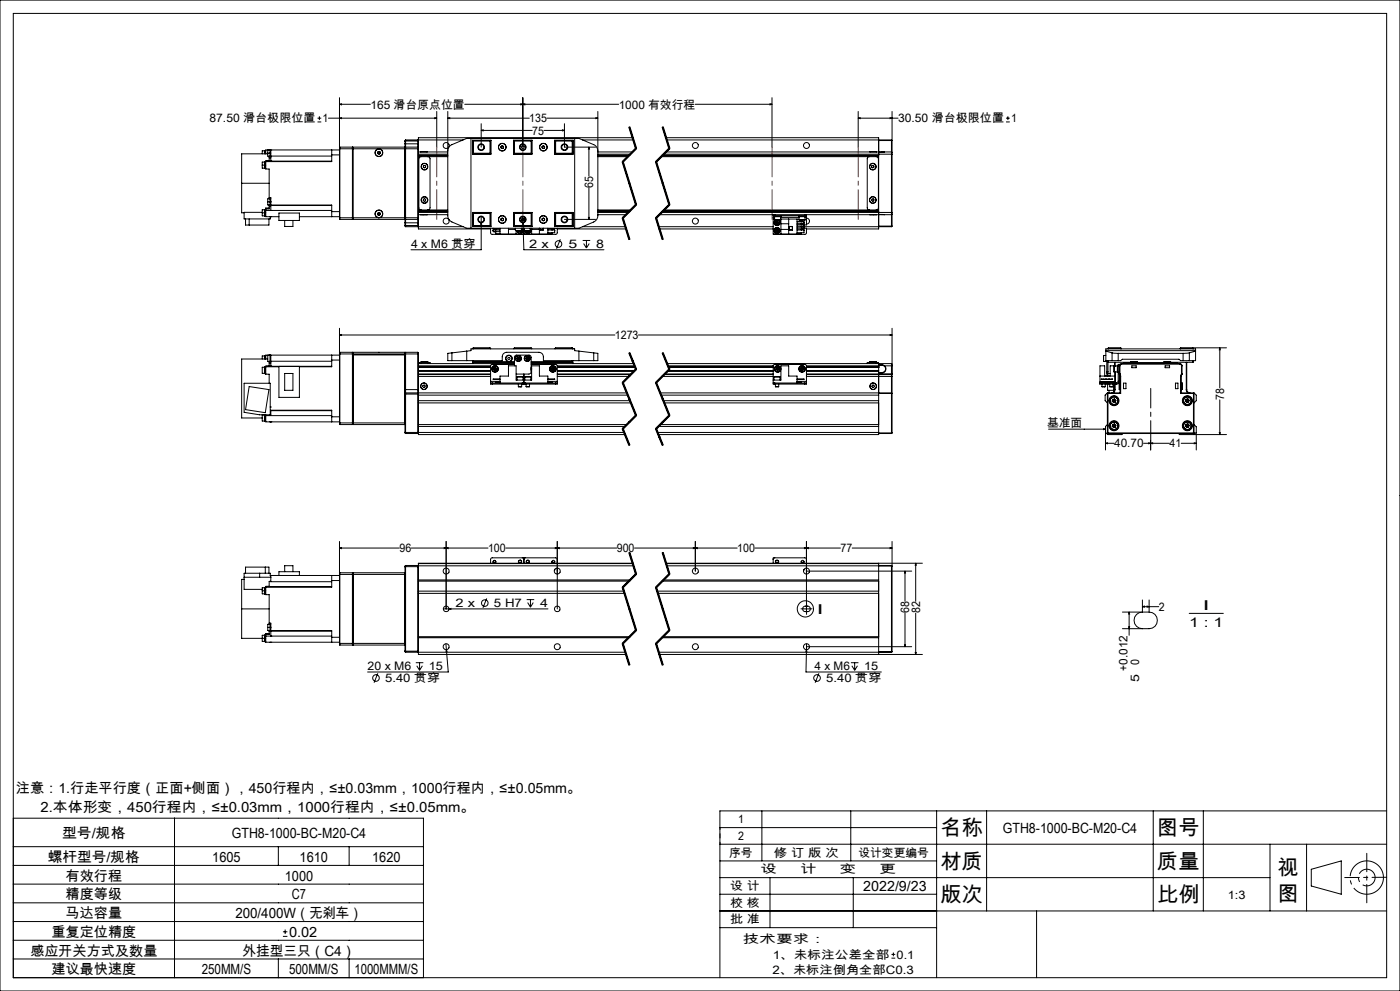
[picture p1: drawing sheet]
<svg xmlns="http://www.w3.org/2000/svg" width="420mm" height="297mm" viewBox="0 0 420 297" stroke-linecap="round" stroke-linejoin="round" font-family="sans-serif">
<g fill="none" stroke="#000" stroke-width=".3">
<path d="M0 0h420v297h-420zM4 4h412v289h-412zM95.2 36.5h1.2M95.2 35.4h1.2M95.8 34.9v1.1M98.5 35.4h32.5M101.8 31.3l.6-.2v.3zM101.8 29.3v36M101.8 31.3h9.3M101.8 35.4l.6-.1v.3zM130.4 35.3l.6 .1-.6 .2zM131 33.4v10.7"/>
<path d="M134.3 35.4l.6-.1v.3zM134.3 33.4l.1 31.6 .3 .8 .9 .7 4.4 1.9h33.7l4.4-1.9 .7-.4 .6-1.4v-31.3M134.3 35.4h24.5M139.4 31.3h46.2M144.4 39.1l.6-.2v.3zM144.4 37.1v7M144.4 39.1h15.3M156.2 31.1l.6 .2-.6 .1zM156.8 31.3l.6-.2v.3zM156.8 29.3v14.8M163.2 39.1h6.1M164.1 35.4h15.3"/>
<path d="M168.7 38.9l.6 .2-.6 .1zM169.3 37.1v7h9.4M178.8 35.3l.6 .1-.6 .2zM188.6 38.1l2 6.5M188.8 38.1l2 6.4-4 4 4 12.8-4 4 2 6.5M189 38l1 3.2M198.6 38.1l2 6.5M198.8 38.1l2 6.4-4 4 4 12.8-4 4 2 6.5M199 38l2 6.4M208.6 31.3h23M231 31.1l.6 .2-.6 .1zM231.6 29.3v14.8"/>
<path d="M257.5 35.4l.6-.1v.3zM257.5 35.4h11.9M257.5 33.4v10.7M267 35.3l.6 .1-.6 .2zM267.6 33.4v12.3M301.8 36.5h1.1M301.8 35.4h1.1M302.4 34.9v1.1M72.5 54.9v8.9h.7M72.5 54.9h8.3M78.7 49.5v.9h.6M78.7 49.5h1"/>
<path d="M79.3 48.6h-.6v.9M79.3 45.1v1M79.6 48.5l.1 2M79.6 45.1v1M79.7 48.5h-.4v2h.3M79.7 45.1l-1 .1v.9M80.3 46.1h-7.8v8.8M80.3 45.9v.9h.7M80.3 45.9h.9M80.8 59.2h.4v1.3M80.8 59.2v.4M80.8 47.3v.9h-1.1"/>
<path d="M80.8 46.8v.5M80.8 44.9v.1M80.8 47.3h.4M81 59.6h-.7v.9M81 44.9v2h.2M81 45h-.7v.9M81.2 59.5h-.2v2h.2M81.2 48.3h.1M81.2 47.3v1M81.2 44.9v1.9M81.2 46.8v.5M81.2 46.8h18.3"/>
<path d="M81.2 44.9h.1M99.5 46.4h2.3M99.5 44.9v1.5M99.5 46.4v2h-19.8M99.5 48.3h-19.8v2.4h1.1v8.5M101.8 44.9h-22.1v1.2M102 44.1v21.7M102 44.1l-.2 .5h23.7M102 44.1h3.7M105.7 44.1v21.7M105.7 44.1l.1 .1M105.8 44.2v21.5"/>
<path d="M105.8 44.2h.1M105.9 44.1h15.6v21.7h-15.6zM113.3 45.6l.1 .4M113.4 46l.3 .1M113.6 45.4l.3 .1M113.6 45.4l-.3 .2M113.9 45.5l.2 .4M114.1 45.9l-.4 .2M121.5 44.2h.1M121.5 44.3v21.3M121.5 43.1v1.1M121.5 44.2v.1"/>
<path d="M121.5 42.3h4M121.5 43.1h4M121.7 44.1v21.7M121.7 41.9v2.2M121.7 44.1h3.6M121.7 41.9l-.2 1.2M121.7 41.9h3.6M121.7 44.1l-.2 .2M125.3 44.1v21.7M125.3 41.9v2.2M125.3 44.1l.2 .2M125.3 41.9l.2 .2"/>
<path d="M125.5 44.3v.3M125.5 44.6v20.7M125.5 47h8.8M125.5 46.6h8.8M125.5 45.5h8.8M125.5 41.9h13.4M125.5 46.2h8.8M126.2 45.5h.1M126.2 45.5h2M126.3 47l-.4 .1-.2 .5v14.7l.2 .5 .4 .1M127 49.7l.4-.1 .3 .2-.1 .4-.3 .1-.3-.2zM127.1 59.7l.3-.2 .3 .3-.1 .4-.4 .1-.2-.3z"/>
<path d="M128.3 47l.4 .1 .3 .4v14.9l-.3 .4-.4 .1M134.3 45.2l.2-.8 .7-.9 4.8-2h33.7l4.8 2 .5 .6 .4 1.1M141.3 41.5v26.9M141.7 45.5h.2M141.7 42h5.6v4.2h-5.6zM141.9 42.3v3.9M141.9 42.3h5.1M142 42.1v4M142 42.1h5.3M142 46.1h5.3M142 42.1l-.1 .2M147 42.3l.2-.2v4l-.2-.2"/>
<path d="M147 45.9h-5.1l.1 .2M147 42.3v3.6M150.4 44.3l.3 .2M150.4 43.9v.4M150.7 43.7l.3 .2M150.7 43.7l-.3 .2M151 44.3l-.3 .2M151 43.9v.4M154.1 42h5.5v4.2h-5.5zM154.1 42.1h5.5M154.1 46.1h5.5M154.3 42.3v3.6"/>
<path d="M154.3 42.3l-.1-.2v4l.1-.2M154.3 45.9h5M154.3 42.3h5M159.3 42.3l.2-.2v4l-.2-.2M159.3 42.3v3.6M162.7 44.3l.3 .2M162.7 43.9v.4M163 43.7l.3 .2M163 43.7l-.3 .2M163.3 44.3l-.3 .2M163.3 43.9v.4M166.4 42h5.5v4.2h-5.5z"/>
<path d="M166.4 42.1h5.3M166.4 46.1h5.3M166.7 42.3v3.6M166.7 42.3l-.2-.2v4l.2-.2M166.7 45.9h5.1l-.1 .2M166.7 42.3h5.1M171.7 42.1v4M171.7 42.1l.1 .2M171.8 42.3v3.9M171.8 45.5h.1M172.4 41.5v26.9M174.8 41.9h15.2"/>
<path d="M176.7 44.1l.1 .6h-.3zM176.7 44.1v8.7M176.7 56.3v9.5M179.4 47h9M179.4 46.6h9.3M179.4 45.5h10.4M179.4 46.2h9.7M186.6 48.6l4 12.8M187 48.4l4 12.9M189.8 41.3h-64.3v3M190 41.2l1 3.2zM190.7 44.4l-4 4"/>
<path d="M190.9 44.6l-4 4M196.6 48.6l4 12.8M197 48.4l4 12.9M198.4 47h65.2M198.7 46.6h64.9M198.8 46.6h64.8M199.1 46.2h68.3M199.8 41.3h63.8v4.9M199.8 45.5h64.8M200 41.9h67.4M200.7 44.4l-4 4M200.9 44.6l-4 4"/>
<path d="M260.8 47l-.3 .1-.3 .4v14.9l.3 .4 .3 .1M260.9 45.5h2M261.5 49.7l.4-.1 .3 .2-.1 .4-.3 .1-.3-.2zM261.6 59.7l.4-.1 .2 .3-.1 .4h-.4l-.2-.3zM262.9 47l.4 .1 .2 .5v14.7l-.2 .5-.4 .1M263.6 46.2v17.5M263.6 42.1h3.8M264.6 45.6h-1v.6M264.6 45.5h.8M264.6 45.5v.1M265.3 45.5l-.7 .1M265.3 45.5h2.1"/>
<path d="M267.4 46.2h.2M267.4 45.5v.7M267.4 45.5l.2 .2M267.4 41.9l.2 .2h-.2M267.4 41.9v.2M267.4 42.1v3.4M267.4 46.2v17.5M267.6 45.7v.5M267.6 46.2v17.5M73.7 65.6v1.8h7v-1.8M74.8 65.6v1.8M78.7 63.8v.9h.6"/>
<path d="M78.7 63.6h-5.5v2h7.9v-.7h.1M78.7 63.8h1M79.3 62.9h-.6v.9M79.6 62.8v2M79.7 62.8h-.4v2h.4M79.7 63.1h19.8M80.3 60.5v.9h.7M80.3 60.5h.9M80.8 61.7v.9h-1.1M80.8 62.3h-1.1v2.6h4M80.8 61.4v.3M80.8 61.7h.4"/>
<path d="M81.2 60.5v1M81.2 61.5v.1M81.2 63.1h.1M81.2 61.7v1.4M81.2 60.5h.1M81.2 61.6v.1M81.2 61.5h18.3v1.9M81.2 61.6h18.3M81.2 64.9h.1M83.7 63.8h6.1v2.3h-6.1zM85.4 66.1v1.8h2.5v-1.8M89.8 64.9h12"/>
<path d="M99.5 63.4v1.5M99.5 63.4h2.3M101.8 65.3l.2 .5M101.8 65.3h23.7M102 65.8h3.7M105.8 65.7h.1M105.8 65.7l-.1 .1M113.3 64.1l.2 .3M113.5 64.4h.3M113.5 63.7l.4 .1M113.5 63.7l-.2 .4M113.9 63.8l.2 .3"/>
<path d="M114.1 64.1l-.3 .3M121.5 65.7h.1M121.5 65.7v1.1M121.5 65.6v.1M121.5 66.8l.2 1.1M121.5 67.5h4M121.5 65.6l.2 .2M121.5 66.8h4M121.7 65.8v2.1M121.7 65.8h3.6M121.7 67.9h3.6M125.3 65.8v2.1"/>
<path d="M125.5 65.3v.3M125.5 65.6v3h21.7M125.5 62.9h8.8M125.5 63.2h8.8M125.5 64.3h8.8M125.5 67.9h13.4M125.5 63.7h8.8M125.5 63.3h8.8M125.5 65.6l-.2 .2M125.5 67.8l-.2 .1M126.2 64.3h.1M128.2 64.3l-2 .1"/>
<path d="M141.7 64.3h.2M141.7 63.7h5.6v4.2h-5.6zM141.9 63.7v3.9M141.9 67.6h5.1M141.9 67.6l.1 .2M142 63.8v4M142 67.8h5.3M142 63.8h5.3M142 63.8l-.1 .1h5.1M144.4 66.6l.1 .6h-.3zM144.4 64.9v10h-21.1M147 63.9l.2-.1v4l-.2-.2"/>
<path d="M147 63.9v3.7M147.2 68.4v1.4l.4 .4h19.2l.4-.4v-1.4M148 68.4v.2h2M148 68.9v.5h2M148 68.9h2M148 69v.2M148.1 69.4h.5M148.7 68.6v.3a.41 .41 0 0 0-.4-.3 .41 .41 0 0 0-.3 .3M148.7 69.4v.7h1.3M150 68.4v1.8M150.4 66l.3 .1M150.4 65.6v.4"/>
<path d="M150.7 65.4l.3 .2M150.7 65.4l-.3 .2M151 66l-.3 .1M151 65.6v.4M152.5 68.4v1.8M152.5 68.8h2.1M154.1 63.7h5.5v4.2h-5.5zM154.1 67.8h5.5M154.1 63.8h5.5M154.3 63.9v3.7M154.3 67.8v.1M154.3 63.9l-.1-.1v4l.1-.2"/>
<path d="M154.3 63.9h5M154.3 67.6h5M154.6 69.1h.1M154.6 69.1h1.8M154.6 68.4v.7M154.8 69.1v1.1M155 67.8v.1M155.1 69.1a.89 .89 0 0 0 1.3 .8 .89 .89 0 0 0 .2-1.5 .87 .87 0 0 1-.2 1.4 .87 .87 0 0 1-1.2-.7M155.6 69.1v.3M155.6 69.4l.5 .2M155.6 69.4l.4-.3 .1 .5M156.1 69.1l.4 .1"/>
<path d="M156.4 69.1h-1.7M156.4 68.4v.7M156.4 68.9l.1 .3M156.5 65.9h.2zM156.5 66l.2 .2M156.5 69.2l-.4 .4M156.5 66l.1 .1M156.7 65.6h.5M156.7 65.4v.5M156.8 64.9l.1 1.7M156.9 66.6l.2 .6h-.4zM156.9 66.6l.3 8.3h24"/>
<path d="M156.9 70.2h-.2M157.2 65.5v.5M157.2 68.4v1.8M157.3 69.1h.1M157.3 69.1h1.8M157.3 68.4v.7M157.4 70.2h.3M157.4 69.1l.2 .5M157.5 69.1l.2 .5M157.9 69.1v.3M157.9 69.4l.5 .2M157.9 69.4l.4-.3 .1 .5"/>
<path d="M158.4 69.1l.4 .2M158.7 67.8v.1M158.8 69.3l-.4 .3M158.8 69.1v.2M159.1 69.1h-1.8M159.1 68.5a.9 .9 0 0 1-.2 1.3 .9 .9 0 0 1-1.3-.2M159.1 68.6a.86 .86 0 0 1-.3 1.2 .86 .86 0 0 1-1.1-.2M159.1 68.4v.7M159.3 63.9l.2-.1v4.1M159.3 63.9v3.7M159.3 67.8v.1M159.3 67.6l.2 .2"/>
<path d="M159.5 68.4v1.8M159.5 68.8h2.3M161.8 68.4v1.8M161.9 68.4v.5h1.1l-.1-.5M162.7 66l.3 .1M162.7 65.6v.4M163 65.4l.3 .2M163 65.4l-.3 .2M163.3 66l-.3 .1M163.3 65.6v.4M164.4 68.4v1.8M164.4 68.9h2"/>
<path d="M165.6 68.6v.3a.41 .41 0 0 1 .4-.3 .41 .41 0 0 1 .4 .3M165.6 69.7v.4h-1.2M166.4 69v.2M166.4 63.7h5.5v4.2h-5.5zM166.4 68.4v.2h-2M166.4 68.9v.8h-2M166.4 67.8h5.3M166.4 63.8h5.3M166.7 63.9v3.7M166.7 63.9l-.2-.1v4l.2-.2M166.7 67.6h5.1M167.2 68.6h20.6"/>
<path d="M168.1 71.7l-1.1 2.8M169.3 65.8h9.4M171.7 63.8v4M171.7 63.8l.1 .1h-5.1M171.8 63.7v3.9M171.8 64.3h.1M171.8 67.6l-.1 .2M174.8 67.9h12.8M174.8 72.1h2.3M175.1 73l.8 1.3M175.9 72.1v2.2M176.5 65.2h.3l-.1 .6z"/>
<path d="M176.8 73l-.9 1.3M179.4 62.9h9.8M179.4 63.2h9.5M179.4 64.3h8.4M179.4 63.7h9.1M179.4 63.3h9.4M186.6 65.4l2 6.4M187 65.3l2 6.4M190.7 61.2l-4 4M190.9 61.5l-4 4M196.6 65.4l2 6.4M197 65.3l2 6.4"/>
<path d="M197.6 67.9h34.4M197.8 64.3h34.2M197.8 68.6h34.2M198.5 63.7h68.9M198.9 63.3h64.7M198.9 63.2h64.7M199.2 62.9h64.4M200.7 61.2l-4 4M200.9 61.5l-4 4M232 64.7h.4M232 64.3h.4M232 64.7v.5"/>
<path d="M232 65.2v5h9.5l.4-.4v-1.4h-.7M232 64.3v.4M232 65.6h.4M232 65.2h.4M232.2 70.2h.2M232.3 64.7v.2h2v-.2M232.4 65.9h1.7M232.4 65.9h1.8M232.4 64.9v1M232.4 64.3v.4M232.4 64.3h9M232.4 64.7h9"/>
<path d="M232.6 66.8l.3 .4M232.7 68.9v.5M232.7 68.9l.9 .4M232.7 65.9l-.5 .9M232.7 69.4l.5 .2M232.8 65.9l-.6 .9M232.8 66.3l-.2 .5M232.8 66.3l.6 .9M232.9 67.2h.5M233.1 68.6l-.4 .3M233.1 68.6l.4 .2M233.1 68.6l.1 1"/>
<path d="M233.3 66.3h-.5M233.3 66.3l.3 .4M233.3 66.3l-.4 .9M233.4 65.9a.88 .88 0 0 1 .2 1.6 .88 .88 0 0 1-1.4-.7M233.5 65.9a.9 .9 0 0 1 .1 1.6 .9 .9 0 0 1-1.4-.7M233.5 68.8l.1 .5M233.5 68.8l-.8 .6M233.6 69.3l-.4 .3M233.6 66.7l-.2 .5M233.6 66.7l-1 .1M234.1 65.9h.1M234.2 65.6h4.9v4.6"/>
<path d="M234.2 64.9v1M234.2 65.2h5.5M234.3 65.6v4.6M234.3 67.1h2.3M234.3 68.8h2.3M236.6 65.6v4.6M236.7 67.9h1v1h-1zM237.7 67.9v1M239.1 66.4h2.1v.5h-2.1M239.1 67.2h2.1v.5h-2.1M239.1 68.1h2.1v.5h-2.1M239.1 68.9h2.1v.8h-2.1"/>
<path d="M239.1 65.7h.6M239.6 64.7v.2h2v-.2M239.7 65.9h1.8M239.7 64.9v1M240.4 68.6v.3a.41 .41 0 0 1 .4-.3 .41 .41 0 0 1 .4 .3M240.4 65.9v.5M240.4 67.7v.4M240.4 69.7v.4h-1.3M240.4 67.9h27M240.6 66.4h.4M241.2 66.9l-.4 .3-.4-.3v.3M241.2 66.6v.2"/>
<path d="M241.2 69v.2M241.4 64.7h.5M241.4 64.3h.5M241.4 64.3v.4M241.5 65.9h.1M241.5 64.9v1M241.5 65.2h.4M241.9 65.4a.9 .9 0 0 1 1 .9 .9 .9 0 0 1-1 .9M241.9 64.7v.5M241.9 64.3v.4M241.9 65.2v2.2h-.7M241.9 64.3h22.7"/>
<path d="M260.9 64.3h2M263.6 63.7v4.9h-21.7M263.6 63.7v.6h1M263.6 67.8h3.8M264.6 64.3h.7M264.6 64.3h.8M264.6 64.3h.1M265.3 64.3h2.1M267.4 63.7h.2M267.4 63.7v.6M267.4 67.8h.2M267.4 67.8v.1"/>
<path d="M267.4 64.3v3.5M267.6 63.7v.5M267.6 64.2l-.2 .1M267.6 67.8l-.2 .1M267.6 64.2v3.6M101.8 98.4v28.3M267.6 98.4v13.6M74.8 115.8l5.9 1-1.1 6.9-5.9-.9zM79.3 110.1h-.6v1.8h.6M79.3 106.7h-.6v.9M79.6 110v2M79.6 106.6v1"/>
<path d="M79.7 109.9h4M79.7 110h-.4v2h.4M79.7 106.6h-.4v1M80.3 107.6h-7.8v17.7h6.2M80.8 108.8v.9h-1.1M80.8 108.3v.5M80.8 106.4v.1M80.8 108.8h.4M81 106.4v2h.2M81 106.5h-.7v1.8h.7M81.2 109.8h.1M81.2 108.8v1"/>
<path d="M81.2 106.4v1.9M81.2 108.3v.5M81.2 108.3h18.3M83.7 109.8v9.3h6.1v-9.3M85.4 111.9h2.5v5.1h-2.5zM99.5 106.4v1.5M99.5 107.9v2h-9.7M99.5 109.8h-19.8v2.3h1.1v2.8M99.5 107.9h2.3M101.8 106.4h-22.1v1.2M101.8 100.4l.6-.1v.2zM101.8 100.4h82.7"/>
<path d="M102 105.6l-.2 .5h23.7M102 105.6v21.6M102 105.6h3.7M105.7 105.6l.1 21.6M105.7 105.6v21.6M121.5 117.9v11.8l.2 .2M121.5 118.2h4M121.5 116.8h4M121.7 105.6v12.2M121.7 105.6l-.2 .2v12.1M121.7 117.8h3.6M121.7 105.6h3.6"/>
<path d="M121.7 117.8v12.1M121.7 117.8l-.2 .1M125.3 105.6v12.2M125.3 105.6l.2 .5M125.3 117.8v12.1M125.3 117.8l.2 .1M125.5 116.8v1M125.5 117.8v12.4h62M125.5 118.4h62.8M125.5 117.8h62.5M125.5 109h28.8M125.5 110h21.7"/>
<path d="M125.5 111.2h21.7M125.5 110.1h21.7M125.5 111.1h21.7M125.5 109.6h21.7M125.5 112.1h21.7M125.5 112.3h21.7M125.5 112.8h21.7M125.5 109.9h21.7M125.5 106.1v10.7M126.3 108.4h2M126.3 108.4v.6M126.4 108.7h1.9"/>
<path d="M126.9 115.5l.4-.1 .3 .3-.1 .3-.4 .1-.3-.3zM128.3 108.7h.7v.3M128.3 108.7h-2.6v.3M128.3 108.4v.6M135.6 108.1h15.1v-1.2a1.33 1.33 0 0 1 1.3-1.3h9.7a1.33 1.33 0 0 1 1.3 1.3v1.2h15.1M135.6 105.8l-1.3 .1v2.2h1.3M135.6 105.8v2.3M140 105.2v2.9M140 105.2l1.3-.1v-.5h31.1v.5l1.3 .1M140 105.2l-4.4 .6M141.9 104.4h5.3M141.9 104.4v.2"/>
<path d="M141.9 108.1v.9M142 104.2h5l.2 .2M142 108.4l-.1 .2h12.4M142 104.2v.4M142 108.1v.3M142 108.4h12.3M142 104.2l-.1 .2M147.2 114.8v.3h.5M147.2 114.8h.5M147.2 114.3v.5M147.2 114.3h2.8M147.2 104.4v.2"/>
<path d="M147.7 114.8h9M147.7 115.1h9M147.7 114.8v.3M148 110.7l.3 .4M148.2 110.2l-.2 .5M148.2 110.2l.3 .4M148.5 110.6l-.2 .5M148.5 110.6l.3 .3M148.7 110.1l-.5 .1M148.7 110.1l.3 .4M148.7 110.1l-.2 .5M148.8 110.9l-.5 .2"/>
<path d="M149 110.5l-.2 .4M149 110.5l-1 .2M150 114.8v-2.1h2.5v-3.1h2.3v4.3h4.7v-4.3h2.3v3.1h2.6v2.1M150 114.4h-1.3v.2h1.3M150 113.6h-2l2 .1M154.2 104.4l.1-.2h5l.2 .2M154.2 104.4h5.3M154.2 104.4v.2M154.3 109.2l-7 .2-.1 4.9M154.3 109.6v-2.6l.3-.5 4.2-.1 .4 .3v5.1l-.5 .3h-3.9M155 107.5l.3 .4M155.1 113h1.8"/>
<path d="M155.1 113v.9M155.3 107h.5M155.3 107l-.3 .5M155.3 107l.2 .4M155.5 115.9h1M155.5 115.1v.8M155.5 107.4h.5M155.5 107.4l-.2 .5M155.5 107.4l.3 .4M155.5 107.4l-.5 .1M155.8 107l.2 .4M155.8 107l-.3 .4"/>
<path d="M155.8 107.8l-.5 .1M156 107.4l-.2 .4M156.5 115.1v.8M156.7 114.8h1M156.7 115.1h.5M156.7 114.8v.3M156.9 112.9l-1.8 .1M156.9 113h.1M156.9 113v.9M157.2 115.1h.5M157.2 112.1v3M157.4 113h.2"/>
<path d="M157.4 113v.9M157.6 113h1.6M157.7 112.9l-.3 .1M157.7 112.9h1.5M157.7 114.8h9M157.7 115.1h9M157.7 114.8v.3M157.7 107.5l.2 .4M157.8 115.9h1.1M157.8 115.1v.8M157.9 107h.5M157.9 107l-.2 .5"/>
<path d="M157.9 107l.3 .4M158.2 107.4l.2 .4M158.2 107.4h.5M158.2 107.4l-.3 .5M158.2 107.4l-.5 .1M158.4 107l.3 .4M158.4 107l-.2 .4M158.4 107.8l-.5 .1M158.7 107.4l-.3 .4M158.9 115.1v.8M159.2 113h.1M159.2 113v.9"/>
<path d="M159.3 110v1.1M159.3 109.2l7.7 .2 .2 4.9M159.3 110.2v.7M159.3 110.3v.5M159.3 109h30.8M159.3 108.4h12.4M159.5 104.4v.2M164.4 114.4h1.2v.2h-1.2M164.4 113.6h2l-2 .1M164.4 114.3h2.8M165.4 110.3v.5M165.4 110.3l.9 .5"/>
<path d="M165.4 110.8l.5 .3M165.8 110.1l-.4 .2M165.8 110.1l.5 .2M165.8 110.1l.1 1M166.3 110.3v.5M166.3 110.3l-.9 .5M166.3 110.8l-.4 .3M166.5 104.4h5.3M166.5 104.4v.2M166.7 114.8h.5M166.7 114.8v.3M167.2 114.8v.3h-.5"/>
<path d="M167.2 114.3v.5M167.2 110h23.3M167.2 111.2h23.2M167.2 110.1h23.3M167.2 111.1h23.2M167.2 109.6h23.2M167.2 112.1h22.2M167.2 112.3h22M167.2 112.8h21.5M167.2 109.9h23.3M167.2 111.2h23.1M171.7 104.2h-5l-.2 .2"/>
<path d="M171.7 108.4l.1 .2h-12.5M171.7 104.2v.4M171.7 108.1v.3M171.7 104.2l.1 .2M171.8 104.4v.2M171.8 108.1v.9M173.7 105.2v2.9M173.7 105.2l4.4 .6M178.1 105.8l1.3 .1v2.2h-1.3M178.1 105.8v2.3M186.6 114.7l4 9.9M187 114.6l4 9.8"/>
<path d="M188.6 105.8l2 4.9M188.8 105.8l2 4.9-4 4 4 9.8-4 4 2 4.9M189 105.7l1 2.5M190 108.2l1 2.4zM190.7 110.6l-4 4M190.9 110.8l-4 4M191.5 100.4h76.1M196.6 114.7l4 9.9M197 114.6l4 9.8M198 117.8h69.4M198.3 118.4h65.3M198.6 105.8l2 4.9"/>
<path d="M198.6 112.8h33.4M198.8 105.8l2 4.9-4 4 4 9.8-4 4 2 4.9M199 105.7l2 4.9M199.2 112.3h32.8M199.4 112.1h32.6M200.1 109h67.3M200.3 111.2h31.7M200.3 109.6h31.7M200.4 111.1h31.6M200.5 110h31.5M200.5 109.9h31.5M200.5 110.1h31.5"/>
<path d="M200.7 110.6l-4 4M200.9 110.8l-4 4M232 114.8h.4M232 113.9h2.3v-4.3h2.3v3.1h2.5v2.1M232.2 113h1.8M232.2 113v.9M232.2 112.9l1.8 .1M232.2 112.9v.1M232.4 114.8v.3M232.4 114.8h9M232.4 115.1h9M232.6 115.9h1"/>
<path d="M232.6 115.1v.8M232.8 110.8l.4 .3M232.9 110.3l-.1 .5M232.9 110.3l.4 .3M233.3 110.6l-.5 .2M233.3 110.6l-.1 .5M233.3 110.6l.4 .2M233.3 110.1l-.4 .2M233.3 110.1l.4 .2M233.3 110.1v.5M233.6 115.1v.8M233.7 110.8l-.5 .3"/>
<path d="M233.7 110.3v.5M233.7 110.3l-.4 .3M234 113v.9M239.1 114.4h1.3v.2h-1.3M239.1 113.6h2.1l-2.1 .1M239.1 114.3h2.8M240.2 110.3v.5M240.2 110.3l.4 .3M240.2 110.8l.4 .3M240.6 110.1l-.4 .2M240.6 110.1l.4 .2M240.6 110.1v1"/>
<path d="M240.6 110.6l-.4 .2M240.6 110.6l.5 .2M241 110.3l.1 .5M241 110.3l-.4 .3M241.1 110.8l-.5 .3M241.4 114.8h.5M241.4 114.8v.3M241.9 109.9l21.7 .1M241.9 111.2h21.7h-21.7M241.9 114.3v-4.7l-.3-.3-9.2-.1-.4 .4v5.5h.4M241.9 114.8v.3h-.5M241.9 114.3v.5"/>
<path d="M241.9 110h21.7M241.9 110.1h21.7M241.9 111.1h21.7M241.9 109.6h21.7M241.9 112.3h25.5M241.9 112.8h25.5M260.8 108.4h2.1M260.8 108.7h2.7v.3M260.8 108.7h-.6v.3M260.8 108.4v.6M260.9 108.7h1.9M261.8 115.4h.3l.2 .4-.2 .3h-.4l-.2-.4z"/>
<path d="M262.9 108.4v.6M263.6 109.6v20.6h-66.1M263.6 110h.1M263.6 117.9h3.8M263.6 111.8h1M263.6 111.7h1M263.6 109.5h1M264.6 109.3h-1v-.3v.6M264.6 109.5l.7 .2M264.6 109.3l.7 .3M264.6 109.3v.2M264.6 111.7v.1"/>
<path d="M265.3 109.7a1.09 1.09 0 0 1 .3 1.2 1.09 1.09 0 0 1-1 .8M265.3 109.6a1.19 1.19 0 0 1 .4 1.3 1.19 1.19 0 0 1-1.1 .9M265.3 109.6h2.1M265.3 109.6v.1M267 100.3l.6 .1-.6 .1zM267.4 117.8v.1M267.4 117.8l.2 .1h-.2M267.4 109v.6M267.4 109l.2 .1v.5h-.2M267.4 112h.2M267.4 112v.3M267.4 112.8h.2"/>
<path d="M267.4 112.3v.5M267.4 109.6v2.4M267.4 112.8v5M267.4 117.9v11.8M267.4 112l-25.5 .1M267.6 112.1l-.2 .2M267.6 112v.1M267.6 112.1v.7M267.6 112.8v16.9M330 112.7h4.5M330.1 114.4h4.3v.2h-4.3zM330.4 113.6l.8 .1z"/>
<path d="M330.4 114.8h-.5v.3h.5M330.4 114.8h4.6M330.4 115.1h1.4M330.4 114.8v.3M330.6 115.9h1M330.6 115.1v.8M331 108.3h.1M331.1 106.5l-.1 1.8M331.1 106.5v1.8M331.1 108.3h.9M331.1 106.5h.7M331.6 113.6l.5 .1z"/>
<path d="M331.6 115.1v.8M331.8 115.1h.9M331.8 114.8v.3M331.8 105.1h26.9M331.8 105.2l1.8 .6M332 111.4v.7h.4v-.7M332 111.4h.4M332 108.1v3.3M332.2 117.9l.1-.1 .1 .1M332.2 117.9h.2M332.2 117.9v11.8M332.3 115.1v1.9h1.8"/>
<path d="M332.3 112.1v.5M332.4 117.9h3.8M332.4 111.9h.7M332.4 104.4h4M332.4 104.4v.2M332.4 108.1v3.3M332.4 117.9v11.8M332.4 108.4l.1 .2M332.4 113.6l.5 .1zM332.5 104.2h3.7M332.5 108.6h6.7M332.5 104.2v.4"/>
<path d="M332.5 108.1v.5M332.5 104.2l-.1 .2M332.7 117v.8M332.7 115.1h2.3M332.7 114.8v.3M332.9 115.9h1M332.9 115.1v.8M333.3 113.6l.5 .1zM333.6 108.1h1.9M333.6 105.8l1.9 .1M333.6 108.1h-1.8v-3.5h26.9v3.5h-1.9M333.6 105.8v2.3"/>
<path d="M333.8 119.7l-.1 .5M333.8 119.7l.4 .4M333.9 115.1v.8M334.1 115.1v2.4M334.2 109.7h.1M334.2 111.4v.1M334.2 109.7v1.7M334.2 111.5h1M334.4 116.8a.96 .96 0 0 1-1 1M334.4 116.8h.1M334.4 119.6l-.6 .1M334.4 119.6l.4 .4"/>
<path d="M334.4 119.6l-.2 .5M334.4 108.6v1M334.4 115.1v1.7M334.5 109.6v.1M334.5 111.5v3.3M334.5 116.8l-.5 1M334.5 108.6v1.1M334.5 115.1v1.7M334.8 120l-.2 .5M334.8 120l-.6 .1M335 114.8v.3M335.2 109.7l-2.1-.1v3h-1.7v-3h-1.4v5.2"/>
<path d="M335.5 109.6h-.3v1.9h.3M335.5 114.3l-.5 .5M335.5 114.3h.3M335.5 108.1h.7l.5-.4h17l.5 .4h.7M335.5 109.7h.3M335.5 105.9v2.2M335.5 109.7v4.6M335.5 105.9h19.4M335.8 114.8v2M335.8 114.8h.1M335.8 112.1l.1 .2M335.8 114.3a.79 .79 0 0 1-.8 .8"/>
<path d="M335.8 109.6v-.4h-.3v.5M335.8 112l.1 .3M335.8 112h.2M335.8 109.6h.2M335.8 116.8h.2M335.8 114.8h.2M335.8 109.6v4.7M335.9 112.3l.1 .5M336 114.8h.1M336 112v.1M336 112.1l.2 .7M336 112.1l-.1 .2"/>
<path d="M336 114.8v2M336 109.6v2.4M336 116.7v.1M336 112.8h.2M336 117.8l.2 .1M336 117.8h-3.8l-.7 .6v1.7l.7 .7M336 112.8v5M336.2 104.2v.4M336.2 112.8v5.1M336.2 104.2l.2 .2M336.4 104.4v.2M336.5 109v.1"/>
<path d="M336.5 109.1l-.5 .5M336.5 109l-.5 .1-.2 .5M336.5 109h17.4M336.5 109.1h17.4M337 114.8h.8v1.7h-.8zM337.9 108.7h-.7v.3M337.9 108.7h14.6M337.9 108.7v.3M339.2 108.6l.1 .1M339.2 108.4h2M339.2 108.6h2M339.2 108.4v.3"/>
<path d="M339.5 109.6h1.4v.6h-1.4zM341.2 108.6v.1M341.2 108.4v.2M349.2 108.6v.1M349.2 108.4h2M349.2 108.6h2M349.2 108.4v.2M349.5 109.6h1.4v.6h-1.4zM351.2 108.6v.1M351.2 108.6h6.7M351.2 108.4v.3M352.5 108.7h.7v.3"/>
<path d="M352.5 108.7v.3M352.6 114.8h.8v1.7h-.8zM353.9 109.1l.5 .5M353.9 109v.1M353.9 109l.6 .3 .1 .3M354 104.4h4M354 104.4v.2M354.2 112.8h.2M354.2 117.9h3.8M354.2 104.2v.4M354.2 112.8v5.1M354.2 104.2l-.2 .2"/>
<path d="M354.4 116.7v.1M354.4 117.8l-.2 .1M354.4 117.8h3.8l.7 .6v1.7l-.7 .7M354.4 112.8v5M354.4 112.1l.1 .2M354.4 112.1l-.2 .7M354.4 114.8h.1M354.4 109.6h.2M354.4 112v.1M354.4 112h.2M354.4 114.8v2M354.4 116.8h.2"/>
<path d="M354.4 114.8h.2M354.4 109.6v2.4M354.5 112.3l-.1 .5M354.6 114.8v2M354.6 112.1l-.1 .2M354.6 112l-.1 .3M354.6 109.6v2.5M354.9 108.1h1.9M354.9 105.9v2.2M355.8 119.7l-.2 .5M355.8 119.7l.8 .8M355.9 116.8l.2 .6 .3 .4"/>
<path d="M355.9 116.8h.1M355.9 108.6v8.2M356 116.8a1.02 1.02 0 0 0 1 1M356 108.6v8.2M356.4 119.6l.4 .4M356.4 119.6l-.6 .1M356.4 119.6l-.2 .5M356.8 120l-.2 .5M356.8 120l-.6 .1M356.8 105.8l-1.9 .1M356.8 105.8v2.3M357.9 108.1v.5"/>
<path d="M358 117.9h.2M358 117.9v-.1l.2 .1M358 104.4l-.1-.2v.4M358 104.4v.2M358 108.1l-.1 .5M358 117.9v11.8M358.2 117.9v11.8M358.7 105.2l-1.9 .6M365.9 104.2v12.1M365.9 119.8v10.4M365.9 104.2l.2 .6h-.3zM367.9 104.2h-13.7"/>
<path d="M78.7 125.3v.9h.6M78.7 124.4v.9M79.3 124.3v2h.4M79.6 124.3v2M79.7 124.6v1.8h22.1M79.7 124.3v.3M79.7 124.6h19.8M81 126.4h.1M81.1 124.3v-9.4h-7.9v8.7l4.7 .7h3.3v-1.4h18.3v2M81.1 121.8h.1l-.1 .3M81.2 126.4h.1M81.2 123.1h18.3"/>
<path d="M99.5 124.9v1.5M99.5 124.9h2.3M101.8 126.7l.2 .5M101.8 126.7h19.7M102 127.2h3.7M105.8 127.2h.1M105.8 127.2h-.1M105.9 127.2l-.1-20.8h15.7l-15.6-.1v-.7h15.6l-.1 21.6M105.9 127.2h15.5M121.5 129.5h4M121.5 127.2h-.1M121.7 129.9h3.6"/>
<path d="M125.5 120.1h63.5M125.5 120.8h63.8M125.5 129.6h61.7M125.5 127.8h62M125.5 127.2h62.6M125.5 129.7l-.2 .2M186.6 128.6l2 4.9M187 128.4l2 4.9M190.7 124.4l-4 4M190.9 124.6l-4 4M196.6 128.6l2 4.9M197 128.4l2 4.9"/>
<path d="M197.2 129.6h66.4M197.5 127.8h66.1M198 127.2h65.6M199 120.1h64.6M199.2 120.8h64.4M200.7 124.4l-4 4M200.9 124.6l-4 4M263.6 129.7h3.8M263.6 129.9h3.8M267.4 129.7v.2M267.4 129.7h.2M267.6 129.7l-.2 .2"/>
<path d="M314.6 128.6h17M331 128.5l.6 .1-.6 .2zM331.6 129.6l.7 .6h4.2l.4-.3M331.6 132.9l.6-.2v.3zM331.6 132.9h2.6M332.2 129.7h.2M332.2 129.7l.2 .2M332.2 127.2l-.6 .6v7.1M332.4 129.7v.2M332.4 129.7h25.6M332.4 129.9h25.6M333.7 127.7l.3 .5"/>
<path d="M333.7 120.2l.3 .4M333.8 127.2l-.1 .5M333.8 127.2l.4 .4M334.2 127.6l-.5 .1M334.2 127.6l-.2 .6M334.2 127.6l.4 .4M334.2 120.1l.4 .4M334.2 120.1l-.5 .1M334.2 120.1l-.2 .5M334.4 127l.4 .5M334.4 127l-.6 .2M334.4 127l-.2 .6"/>
<path d="M334.6 128l-.6 .2M334.6 120.5l-.6 .1M334.8 127.5l-.2 .5M334.8 127.5l-.6 .1M343.1 132.9h7.7M344.6 132.7l.6 .2-.6 .1zM345.2 132.9l.6-.2v.3zM345.2 132v2.9M353.6 129.9l.3 .3h14M354.4 132.9h4.5M355.6 127.7l.4 .5M355.6 120.2l.4 .4"/>
<path d="M355.8 127.2l-.2 .5M355.8 127.2l.8 .8M356.2 120.1l-.2 .5M356.2 120.1l-.6 .1M356.4 127l.4 .5M356.4 127l-.6 .2M356.4 127l-.4 1.2M356.6 128l-.6 .2M356.6 120.5l-.6 .1M356.8 127.5l-.2 .5M356.8 127.5l-1.2 .2M358 129.7h.2"/>
<path d="M358 129.7v.2M358.2 129.7l-.2 .2M358.2 127.2l.7 .7v7M358.3 132.7l.6 .2-.6 .1zM358.9 129.6l-.7 .6M365.8 129.6h.3l-.2 .6zM73.2 173.6h-.7v8.9M73.2 173h8M73.7 171.8v-1.8h7v1.8M77.9 171.8v1.2M78.7 177.1v.9h.6M78.7 177.1h1"/>
<path d="M79.3 176.1h-.6v1M79.6 176.1h-.3v1.9h.4M79.6 170v1.8M79.7 176l-.1 2M79.7 176v2.2h1.1v8.6M81.2 174.3l-.4-.1v1.5h-1.1M81.2 172.5v1.8M81.2 174.3h18.3M83.7 172.5v-1.2h6.1v1.2M85.4 171.3v-1.8h2.5v1.8M99.5 175.8l-19.8 .2M99.5 172.5v1.5"/>
<path d="M99.5 174v2h-19.8M99.5 174h2.3M101.8 172.5h-20.7v-.7h-7.9v4.8h5.5M101.8 164.2l.6-.1v.3zM101.8 162.3v30.5M101.8 164.2h18M102 171.7v21.6M102 171.7l-.2 .5h19.7M102 171.7h3.7M105.7 171.7v21.6M105.7 171.7l.1 .1M105.8 171.8v21.4"/>
<path d="M105.8 171.8v.4M105.8 172.2v20.6M121.4 171.7v21.6M121.4 171.7l.1 .1M121.5 171.7h.1M121.5 171.7h-15.6M121.5 169.9h4M121.7 169.5l-.2 .1v25.7l.2 .2M121.7 169.5v26M121.7 169.5h3.6M123.4 164.2h23M125.3 169.5v26"/>
<path d="M125.3 169.5l.2 .1M125.5 177.8h61.8M125.5 173.8h63.6M125.5 174.2h63.2M125.5 169.6h64.5M125.5 168.9h64.3M125.5 177.2h61.6M133.2 164.1l.6 .1-.6 .2zM133.8 164.2l.6-.1v.3zM133.8 162.3v20.2M146 179.3l-1.1 2.9M148 168.2v.3l.7-.1v-.2"/>
<path d="M148.1 168h.5M155.8 168.8a.5 .5 0 0 1-.2-.8 .5 .5 0 0 1 .8 0 .5 .5 0 0 1-.2 .8M156.9 167.2h.5M157.2 167.2v1.6M158 179.7h2.3M158.2 168.8a.5 .5 0 0 1-.3-.8 .5 .5 0 0 1 .8 0 .5 .5 0 0 1-.2 .8M159.1 179.7v2.3M165.6 168.2v.2l.8 .1v-.3M166.4 170.7v.1M166.4 170.6l-.1 .4M166.6 164.1l.6 .1-.6 .2zM167.2 167.7l-.4-.5h-9.2l-.4 .5-.4-.5h-9.2l-.4 .4v1.2"/>
<path d="M167.2 164.2l.6-.1v.3zM167.2 162.3v20.2M185 164.2h-33.3M186.6 176.1l4 12.8M187 176l4 12.8M188.6 165.7l2 6.4M188.8 165.6l2 6.4-4 4 4 12.9-4 4 2 6.4M189 165.6l1 3.2M189.8 168.8h-64.3v27.3h62.3M190 168.8l1 3.2zM190.4 164.2h30.8M190.7 171.9l-4 4"/>
<path d="M190.9 172.2l-4 4M196.6 176.1l4 12.8M197 176l4 12.8M197.1 177.2h66.5M197.3 177.8h66.3M198.6 165.7l2 6.4M198.7 174.2h64.9M198.8 165.6l2 6.4-4 4 4 12.9-4 4 2 6.4M199 165.6l2 6.4M199 173.8h64.6M199.8 168.9h63.8M200 169.6h63.6"/>
<path d="M200.7 171.9l-4 4M200.9 172.2l-4 4M208 164.1l.6 .1-.6 .2zM208.6 164.2l.6-.1v.3zM208.6 162.3v8.9M232 167.7l.3-.5h9.2l.4 .5M232.2 167.2h-.2v1.6M232.9 168.8a.5 .5 0 0 1-.2-.8 .5 .5 0 0 1 .8 0 .5 .5 0 0 1-.2 .8M240.4 168.2v.2l.8 .1M241.2 170.6l-.1 .4M241.2 168.2v.2M241.2 170.7v.1"/>
<path d="M241.3 164.1l.6 .1-.6 .2zM241.9 164.2l.6-.1v.3zM241.9 162.3v18.5M241.9 171.2h31.6M252.1 164.2h-25.6M255.7 164.2h11.9M263.6 168.8v27.3M263.6 169.6h3.8M263.6 169.5h3.8M267 164.1l.6 .1-.6 .2zM267.4 169.5l.2 .1h-.2M267.4 169.5v.1"/>
<path d="M267.4 169.6v25.7M267.6 162.3v33M271.5 171.2l.1 .6h-.2zM271.5 171.2v9M274.7 168.8l.2 .6h-.3zM274.7 168.8v11.4M276.7 168.8h-76.9M342.7 179.8v3.6a2.49 2.49 0 0 0-2.5 2.5 2.49 2.49 0 0 0 2.5 2.5M344.7 179.8v3.6M72.5 182.5v8.8h7.2M72.5 182.5h8.3M79.3 190.4h-.6v1.8h.6"/>
<path d="M79.6 190.3v2M79.7 190.3h-.4v2h.4M79.7 190.6h19.8M80.3 188v.9h.7M80.3 188h.9M80.8 186.8h.4v1.2M80.8 186.8v.3M80.8 189.2v.9h-1.1M80.8 189.9h-1.1v2.6h19.8M80.8 188.9v.3M80.8 189.2h.4M81 187.1h-.7v.9"/>
<path d="M81 192.5h.2M81.2 188v1.1M81.2 187h-.2v2h18.5v2M81.2 190.6h.1M81.2 189.1v1.5M81.2 190.5v.2M81.2 189.1h18.3M81.2 192.5h.1M99.5 191v1.5M99.5 192.5h2.3M99.5 191h2.3M101.8 192.8l.2 .5"/>
<path d="M101.8 192.8h19.7M102 193.3h3.7M105.8 192.8v.4M105.8 193.2l-.1 .1M105.9 193.2l15.6 .1M121.5 193.2v.1M121.5 193.2l-.1 .1M121.5 195.1h4M121.7 195.5h3.6M124.7 198.6h2.3M125 199.5l.9 1.4M125.5 195.5h62.1"/>
<path d="M125.5 191.1h63.1M125.5 190.8h63.4M125.5 195.3l-.2 .2M125.9 198.6v2.3M126.7 199.5l-.8 1.4M133 182.5h31.4M133.8 192.9l.1 1.8M133.9 194.7l.2 .6h-.3zM133.9 194.7l.6 6.7h-24.2M134.7 182.5l.6-.2v.3zM158.3 180.6l.8 1.4M160 180.6l-.9 1.4"/>
<path d="M186.6 192.9l2 6.5M187 192.8l2 6.5M190.7 188.8l-4 4M190.9 189l-4 4M196.6 192.9l2 6.5M197 192.8l2 6.5M197.6 195.5h69.8M198.5 191.1h65.1M198.9 190.8h64.7M200.7 188.8l-4 4M200.9 189l-4 4M241 181.9l.6-.3a1.18 1.18 0 0 1 1.5 .6 .81 .81 0 0 1-.8 1.1h-.7a.82 .82 0 0 1-.8-.5 .82 .82 0 0 1 .2-.9z"/>
<path d="M241.1 182.5h1.7M241.9 181.6v1.7M241.9 193.8h31.6M241.9 194.7l.2 .6h-.3zM242 192.9l-.2 8.5h22.6M255.3 198.6h2.2M255.6 199.5l.8 1.4M256.4 198.6v2.3M257.2 199.5l-.8 1.4M263.6 195.3h3.8M267.4 195.3v.2M267.4 195.3h.2"/>
<path d="M267.6 195.3l-.2 .2M271.4 193.2h.2l-.1 .6zM271.5 183.8v10M274.6 195.5h.3l-.2 .6zM274.7 183.8v12.3M276.7 196.1h-78.9M336.7 183.4h8M338.6 187.8h.3l-.2 .6zM338.7 183.4v7M338.7 183.4l.2 .6h-.3zM342.7 181.8l.6-.2v.4zM342.7 181.8h4.9"/>
<path d="M344.1 181.6l.6 .2-.6 .2zM344.7 183.4a2.49 2.49 0 0 1 2.5 2.5 2.49 2.49 0 0 1-2.5 2.5h-8M356.8 183.8h10.2M113.3 201.8l-1.1 2.8M245.7 201.8l-1.2 2.8M4 245.2h123v47.8M4 253.7h123M4 259.4h123M52.4 245.2v47.8M83.5 253.7v5.7M104.7 253.7v5.7M216 253h200"/>
<path d="M216 248h65M216 258h65M228.6 243v15M255.2 243v15M281 243v50M296 243v30M346 243v30M361 243v30M381 253v20M392 253v20M416 243h-200v50M4 265h123"/>
<path d="M4 270.6h123M4 276.2h123M84.9 279.3h1.3M85.5 278.6v1.3M216 278h65M216 273h200M216 263h165M216 268h65M231 263v15M256 263v15M311 273v20M393.4 260.5l9-2.5v10l-9-2.5z"/>
<path d="M4 281.8h123M4 287.4h123M83.5 287.4v5.6M84.9 280.6h1.3M104.7 287.4v5.6M267.4 287.2h1.2M267.4 286h1.2M268 285.5v1.1"/>
<circle cx="113.7" cy="45.8" r="1.18"/>
<circle cx="113.7" cy="45.8" r="1.13"/>
<circle cx="127.3" cy="59.9" r=".96"/>
<circle cx="127.3" cy="49.9" r=".95"/>
<circle cx="127.3" cy="50" r="1"/>
<circle cx="127.3" cy="59.9" r="1"/>
<circle cx="133.8" cy="43.6" r=".9"/>
<circle cx="144.3" cy="44.1" r="1"/>
<circle cx="144.3" cy="44.1" r=".82"/>
<circle cx="150.7" cy="44.1" r="1.12"/>
<circle cx="150.7" cy="44.1" r="1.16"/>
<circle cx="156.8" cy="44.1" r=".84"/>
<circle cx="156.8" cy="44.1" r=".42"/>
<circle cx="156.9" cy="44.1" r="1"/>
<circle cx="163" cy="44.1" r="1.12"/>
<circle cx="163" cy="44.1" r="1.16"/>
<circle cx="169.3" cy="44.1" r="1.01"/>
<circle cx="169.3" cy="44.1" r=".83"/>
<circle cx="208.6" cy="43.6" r=".89"/>
<circle cx="242" cy="43.6" r=".89"/>
<circle cx="261.8" cy="49.9" r=".94"/>
<circle cx="261.8" cy="59.9" r="1"/>
<circle cx="261.8" cy="49.9" r="1"/>
<circle cx="261.9" cy="59.9" r=".95"/>
<circle cx="113.7" cy="64.1" r="1.12"/>
<circle cx="113.7" cy="64.1" r="1.16"/>
<circle cx="133.8" cy="66.3" r=".91"/>
<circle cx="144.3" cy="65.8" r="1"/>
<circle cx="144.3" cy="65.8" r=".82"/>
<circle cx="150.7" cy="65.8" r="1.12"/>
<circle cx="150.7" cy="65.8" r="1.14"/>
<circle cx="156.8" cy="65.8" r=".84"/>
<circle cx="156.8" cy="65.8" r=".42"/>
<circle cx="156.9" cy="65.8" r="1"/>
<circle cx="163" cy="65.8" r="1.14"/>
<circle cx="163" cy="65.7" r="1.12"/>
<circle cx="167.5" cy="73.1" r=".98"/>
<circle cx="169.3" cy="65.8" r="1.01"/>
<circle cx="169.3" cy="65.8" r=".83"/>
<circle cx="208.6" cy="66.3" r=".9"/>
<circle cx="233.1" cy="69.1" r=".9"/>
<circle cx="233.1" cy="69.1" r=".86"/>
<circle cx="127.2" cy="115.8" r=".95"/>
<circle cx="127.2" cy="115.8" r="1"/>
<circle cx="148.5" cy="110.6" r=".86"/>
<circle cx="148.5" cy="110.6" r=".9"/>
<circle cx="148.5" cy="110.6" r="1"/>
<circle cx="152.7" cy="107.4" r=".33"/>
<circle cx="152.7" cy="107.4" r=".91"/>
<circle cx="152.7" cy="107.4" r="1"/>
<circle cx="155.5" cy="107.4" r=".9"/>
<circle cx="155.5" cy="107.4" r=".86"/>
<circle cx="158.2" cy="107.4" r=".89"/>
<circle cx="158.2" cy="107.4" r=".86"/>
<circle cx="165.8" cy="110.6" r="1"/>
<circle cx="165.8" cy="110.6" r=".87"/>
<circle cx="165.9" cy="110.5" r=".9"/>
<circle cx="233.3" cy="110.6" r=".86"/>
<circle cx="233.3" cy="110.6" r=".99"/>
<circle cx="233.3" cy="110.6" r=".9"/>
<circle cx="240.6" cy="110.5" r=".9"/>
<circle cx="240.6" cy="110.6" r=".86"/>
<circle cx="240.6" cy="110.6" r="1"/>
<circle cx="261.9" cy="115.8" r=".94"/>
<circle cx="262" cy="115.7" r="1"/>
<circle cx="334.2" cy="120.1" r="1.49"/>
<circle cx="334.2" cy="120.1" r="1.32"/>
<circle cx="334.2" cy="127.6" r="1.5"/>
<circle cx="334.2" cy="120.1" r="1.14"/>
<circle cx="334.2" cy="127.6" r="1.14"/>
<circle cx="334.2" cy="127.6" r="1.33"/>
<circle cx="334.2" cy="120.1" r="1.17"/>
<circle cx="334.2" cy="127.6" r="1.17"/>
<circle cx="356.2" cy="120.1" r="1.33"/>
<circle cx="356.2" cy="127.6" r="1.17"/>
<circle cx="356.2" cy="120.1" r="1.13"/>
<circle cx="356.2" cy="127.6" r="1.13"/>
<circle cx="356.2" cy="127.6" r="1.34"/>
<circle cx="356.2" cy="120.1" r="1.49"/>
<circle cx="356.2" cy="127.6" r="1.5"/>
<circle cx="133.8" cy="171.2" r=".91"/>
<circle cx="148.3" cy="168.3" r=".43"/>
<circle cx="156" cy="168.3" r=".39"/>
<circle cx="158.3" cy="168.3" r=".39"/>
<circle cx="166" cy="168.3" r=".43"/>
<circle cx="167.2" cy="171.2" r=".91"/>
<circle cx="208.6" cy="171.1" r=".9"/>
<circle cx="233.1" cy="168.4" r=".4"/>
<circle cx="240.8" cy="168.3" r=".43"/>
<circle cx="242" cy="171.1" r=".9"/>
<circle cx="133.8" cy="182.5" r=".84"/>
<circle cx="133.8" cy="193.8" r=".9"/>
<circle cx="145.4" cy="180.7" r=".99"/>
<circle cx="167.2" cy="182.5" r=".84"/>
<circle cx="167.2" cy="193.8" r=".9"/>
<circle cx="208.6" cy="193.8" r=".89"/>
<circle cx="241.6" cy="182.5" r="2.43"/>
<circle cx="242" cy="193.8" r=".89"/>
<circle cx="112.8" cy="203.2" r=".98"/>
<circle cx="245.1" cy="203.2" r=".99"/>
</g>
<path d="M412.4 262.3a2.5 2.5 0 0 0-4.1-1.1 2.5 2.5 0 0 0 1 4.2 2.5 2.5 0 0 0 3.2-2.9l-.1-.2" fill="none" stroke="#000" stroke-width=".3" stroke-dasharray="30.5 1.3 1.3 1.3" stroke-dashoffset="24.5" stroke-linecap="butt"/>
<path d="M414.8 261.5a5 5 0 0 0-8.3-2 5 5 0 0 0 2.2 8.3 5 5 0 0 0 6.2-6l-.1-.3" fill="none" stroke="#000" stroke-width=".3" stroke-dasharray="30.5 1.3 1.3 1.3" stroke-dashoffset="16.7" stroke-linecap="butt"/>
<g fill="none" stroke="#000" stroke-width=".3" stroke-dasharray="6.3 1.3 1.3 1.3 5.1">
<path d="M188.8 38.1l2 6.4M198.8 38.1l2 6.4M190.8 44.5l-4 4M200.8 44.5l-4 4M186.8 65.3l2 6.5M190.8 61.3l-4 4M196.8 65.3l2 6.5M200.8 61.3l-4 4M188.8 105.8l2 4.9M190.8 110.7l-4 4M198.8 105.8l2 4.9M200.8 110.7l-4 4"/>
<path d="M186.8 128.5l2 4.9M190.8 124.5l-4 4M196.8 128.5l2 4.9M200.8 124.5l-4 4M188.8 165.6l2 6.4M190.8 172l-4 4M198.8 165.6l2 6.4M200.8 172l-4 4M186.8 192.9l2 6.4M190.8 188.9l-4 4M196.8 192.9l2 6.4M200.8 188.9l-4 4"/>
</g>
<path d="M186.8 48.5l4 12.8M196.8 48.5l4 12.8M186.8 176l4 12.9M196.8 176l4 12.9" fill="none" stroke="#000" stroke-width=".3" stroke-dasharray="6.3 1.3 1.3 1.3 5.1" stroke-dashoffset="4.1"/>
<path d="M186.8 114.7l4 9.8M196.8 114.7l4 9.8" fill="none" stroke="#000" stroke-width=".3" stroke-dasharray="6.3 1.3 1.3 1.3 5.1" stroke-dashoffset="5.5"/>
<path d="M345.2 116.4v15.5" fill="none" stroke="#000" stroke-width=".3" stroke-dasharray="30.5 1.3 1.3 1.3" stroke-dashoffset="24.6"/>
<path d="M241.1 182.5h-.8M242 183.3v.8M242 181.6v-.8M242.8 182.5h.8" fill="none" stroke="#000" stroke-width=".3" stroke-dasharray="30.5 1.3 1.3 1.3"/>
<path d="M410 255.7v14.9" fill="none" stroke="#000" stroke-width=".3" stroke-dasharray="30.5 1.3 1.3 1.3" stroke-dashoffset="25"/>
<path d="M403.4 263l12.6-.1" fill="none" stroke="#000" stroke-width=".3" stroke-dasharray="30.5 1.3 1.3 1.3" stroke-dashoffset="26.1"/>
<path d="M216 248v5" fill="none" stroke="#000" stroke-width=".3" stroke-dasharray="30.5 1.3 1.3 1.3" stroke-dashoffset="29.9"/>
<path d="M131 65.8v-21.7M156.9 65.8v-21.7M231.6 65.8v-21.7M257.5 65.8v-21.7" fill="none" stroke="#f00" stroke-width=".3" stroke-dasharray="30.5 1.3 1.3 1.3" stroke-dashoffset="21.6"/>
<g fill="#000">
<path d="M331 128.5l.6 .1-.6 .2z"/>
<path d="M156.2 31.1l.6 .2-.6 .1zM101.8 31.3l.6-.2v.3zM267 35.3l.6 .1-.6 .2zM257.5 35.4l.6-.1v.3zM231 31.1l.6 .2-.6 .1zM156.8 31.3l.6-.2v.3zM344.6 132.7l.6 .2-.6 .1zM331.6 132.9l.6-.2v.3zM267 164.1l.6 .1-.6 .2zM241.9 164.2l.6-.1v.3zM344.1 181.6l.6 .2-.6 .2zM342.7 181.8l.6-.2v.4z"/>
<path d="M176.7 44.1l.1 .6h-.3zM176.5 65.2h.3l-.1 .6zM271.5 171.2l.1 .6h-.2zM271.4 193.2h.2l-.1 .6zM274.7 168.8l.2 .6h-.3zM274.6 195.5h.3l-.2 .6z"/>
<path d="M101.8 100.4l.6-.1v.2zM267 100.3l.6 .1-.6 .1zM144.4 39.1l.6-.2v.3zM168.7 38.9l.6 .2-.6 .1zM134.3 35.4l.6-.1v.3zM178.8 35.3l.6 .1-.6 .2zM144.4 66.6l-.2 .6h.3zM156.9 66.6l-.2 .6h.4zM101.8 35.4l.6-.1v.3zM130.4 35.3l.6 .1-.6 .2zM345.2 132.9l.6-.2v.3zM358.3 132.7l.6 .2-.6 .1zM101.8 164.2l.6-.1v.3zM133.2 164.1l.6 .1-.6 .2zM133.9 194.7l-.1 .6h.3zM241.9 194.7l-.1 .6h.3zM134.7 182.5l.6 .1v-.3z"/>
<path d="M365.8 129.6h.3l-.2 .6zM365.9 104.2l.2 .6h-.3z"/>
<path d="M133.8 164.2l.6-.1v.3zM166.6 164.1l.6 .1-.6 .2z"/>
<path d="M167.2 164.2l.6-.1v.3zM208 164.1l.6 .1-.6 .2z"/>
<path d="M208.6 164.2l.6-.1v.3zM241.3 164.1l.6 .1-.6 .2z"/>
<path d="M338.7 183.4l.2 .6h-.3zM338.6 187.8h.3l-.2 .6z"/>
</g>
<g font-size="6.3">
<text x="282.1" y="250.3">名称</text>
<text x="347.1" y="250.3">图号</text>
<text x="282.1" y="260.3">材质</text>
<text x="347.1" y="260.3">质量</text>
<text x="383.3" y="262.1">视</text>
<text x="383.3" y="269.9">图</text>
<text x="282.1" y="270.3">版次</text>
<text x="347.1" y="270.3">比例</text>
</g>
<g font-size="4.2">
<text x="4.8" y="237.6">注意：1.行走平行度（正面+侧面），450行程内，≤±0.03mm，1000行程内，≤±0.05mm。</text>
<text x="12.2" y="243.3">2.本体形变，450行程内，≤±0.03mm，1000行程内，≤±0.05mm。</text>
<text x="18.6" y="251.3">型号/规格</text>
<text x="69.5" y="251.3">GTH8-1000-BC-M20-C4</text>
<text x="300.8" y="249.5">GTH8-1000-BC-M20-C4</text>
<text x="14.4" y="258.3">螺杆型号/规格</text>
<text x="19.7" y="263.9">有效行程</text>
<text x="63.7" y="258.3">1605</text>
<text x="85.5" y="263.9">1000</text>
<text x="89.9" y="258.3">1610</text>
<text x="111.7" y="258.3">1620</text>
<text x="19.7" y="269.5">精度等级</text>
<text x="87.6" y="269.5">C7</text>
<text x="259" y="267">2022/9/23</text>
<text x="19.7" y="275.2">马达容量</text>
<text x="70.6" y="275.2">200/400W（无刹车）</text>
<text x="15.5" y="280.8">重复定位精度</text>
<text x="86.7" y="280.8">0.02</text>
<text x="9.1" y="286.4">感应开关方式及数量</text>
<text x="72.7" y="286.4">外挂型三只（C4）</text>
<text x="15.5" y="292">建议最快速度</text>
<text x="60.5" y="292">250MM/S</text>
<text x="86.7" y="292">500MM/S</text>
<text x="106.4" y="292">1000MMM/S</text>
</g>
<g font-size="4.1">
<text x="245.1" y="184">I</text>
<text x="360.9" y="182.7">I</text>
<text x="356.8" y="187.9">1 : 1</text>
</g>
<g font-size="3.5">
<text x="111.1" y="32.5">165 滑台原点位置</text>
<text x="185.6" y="32.5">1000 有效行程</text>
<text x="62.9" y="36.7">87.50 滑台极限位置 1</text>
<text x="158.8" y="36.7">135</text>
<text x="159.7" y="40.3">75</text>
<text x="269.4" y="36.7">30.50 滑台极限位置 1</text>
<text x="178" y="56.3" transform="rotate(-90 178 56.3)">65</text>
<text x="123.3" y="74.4">4 x M6 贯穿</text>
<text x="158.8" y="74.4">2 x</text>
<text x="170.5" y="74.4">5</text>
<text x="178.9" y="74.4">8</text>
<text x="184.5" y="101.6">1273</text>
<text x="367.2" y="119.8" transform="rotate(-90 367.2 119.8)">78</text>
<text x="314.1" y="128.1">基准面</text>
<text x="334.3" y="134.1">40.70</text>
<text x="350.9" y="134.1">41</text>
<text x="119.8" y="165.5">96</text>
<text x="146.4" y="165.5">100</text>
<text x="185.1" y="165.5">900</text>
<text x="221.2" y="165.5">100</text>
<text x="252.2" y="165.5">77</text>
<text x="136.7" y="182">2 x</text>
<text x="148.2" y="182">5 H7</text>
<text x="162.1" y="182">4</text>
<text x="272.8" y="183.8" transform="rotate(-90 272.8 183.8)">68</text>
<text x="276" y="183.8" transform="rotate(-90 276 183.8)">82</text>
<text x="347.7" y="183.1">2</text>
<text x="110.3" y="200.9">20 x M6</text>
<text x="128.7" y="200.9">15</text>
<text x="244.4" y="200.9">4 x M6</text>
<text x="259.2" y="200.9">15</text>
<text x="338.3" y="201" transform="rotate(-90 338.3 201)">+0.012</text>
<text x="341.8" y="199.2" transform="rotate(-90 341.8 199.2)">0</text>
<text x="115.5" y="204.4">5.40 贯穿</text>
<text x="247.8" y="204.4">5.40 贯穿</text>
<text x="341.8" y="204.5" transform="rotate(-90 341.8 204.5)">5</text>
<text x="221.4" y="246.8">1</text>
<text x="221.4" y="251.8">2</text>
<text x="218.8" y="256.8">序号</text>
<text x="232.2" y="256.8">修 订 版 次</text>
<text x="257.5" y="256.8">设计变更编号</text>
<text x="228.2" y="261.8">设</text>
<text x="240.1" y="261.8">计</text>
<text x="252" y="261.8">变</text>
<text x="263.9" y="261.8">更</text>
<text x="219.1" y="266.7">设 计</text>
<text x="368.3" y="269.3">1:3</text>
<text x="219.1" y="271.7">校 核</text>
<text x="219.1" y="276.7">批 准</text>
<text x="222.9" y="282.7">技术要求：</text>
<text x="231.8" y="287.3">1、未标注公差全部 0.1</text>
<text x="231.7" y="291.8">2、未标注倒角全部C0.3</text>
</g>
</svg>
